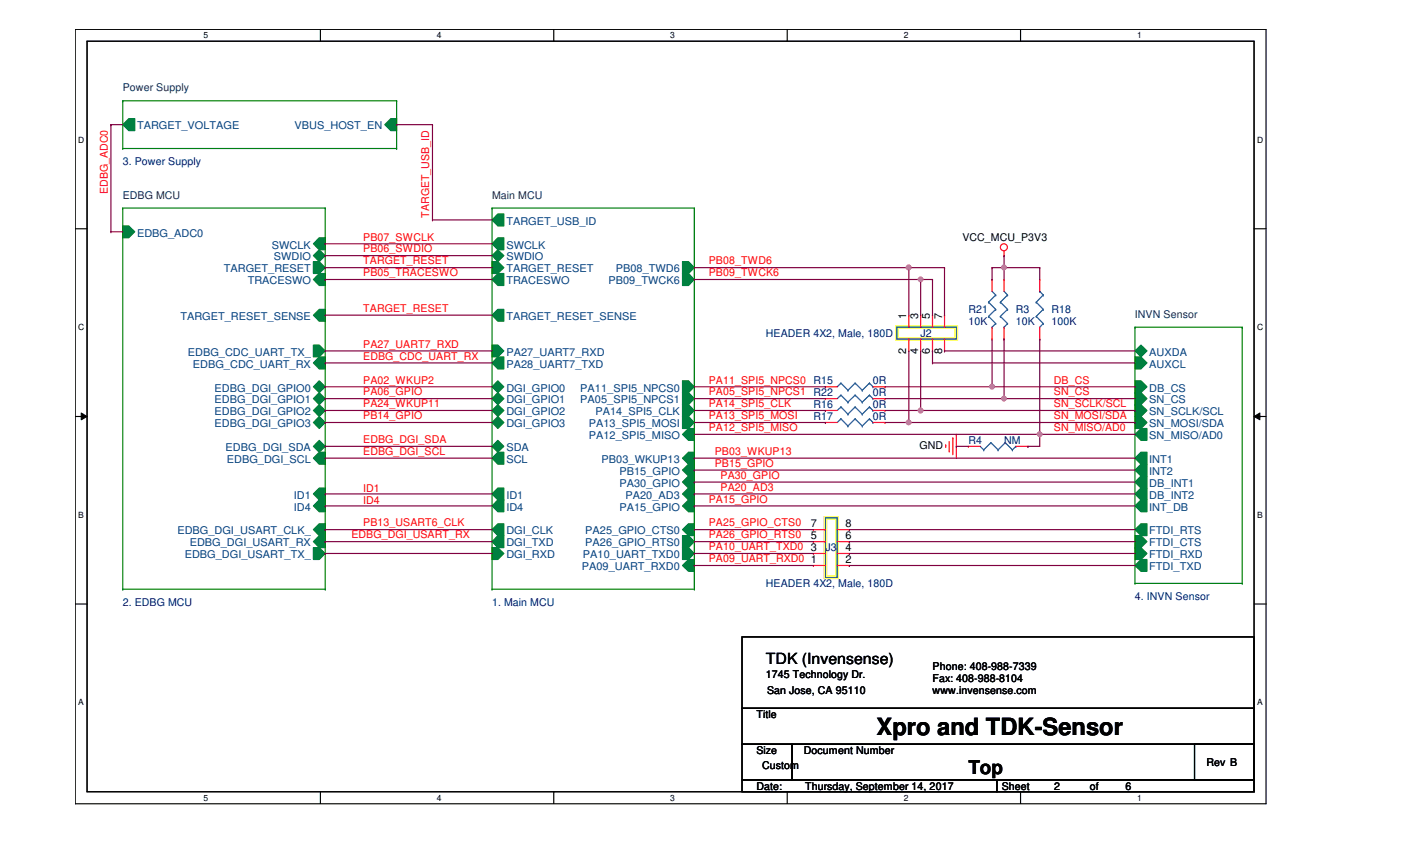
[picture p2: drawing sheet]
<svg xmlns="http://www.w3.org/2000/svg" width="356mm" height="216mm" viewBox="0 0 356 216" stroke-linecap="round" stroke-linejoin="round" font-family="sans-serif">
<path d="M19.1 7.5h302.3v196.4h-302.3zM22.1 10.5h296.2v190.4h-296.2z" fill="none" stroke="#000" stroke-width=".3"/>
<g fill="#fff">
<path d="M51.7 7.8h1.2v2.4h-1.2z"/>
<path d="M51.7 201.2h1.2v2.4h-1.2z"/>
</g>
<path d="M81.3 7.5v3M81.3 200.9v3" fill="none" stroke="#000" stroke-width=".3"/>
<g fill="#fff">
<path d="M110.9 7.8h1.2v2.4h-1.2z"/>
<path d="M110.9 201.2h1.2v2.4h-1.2z"/>
</g>
<path d="M140.5 7.5v3M140.5 200.9v3" fill="none" stroke="#000" stroke-width=".3"/>
<g fill="#fff">
<path d="M170.1 7.8h1.2v2.4h-1.2z"/>
<path d="M170.1 201.2h1.2v2.4h-1.2z"/>
</g>
<path d="M199.8 7.5v3M199.8 200.9v3" fill="none" stroke="#000" stroke-width=".3"/>
<g fill="#fff">
<path d="M229.4 7.8h1.2v2.4h-1.2z"/>
<path d="M229.4 201.2h1.2v2.4h-1.2z"/>
</g>
<path d="M259 7.5v3M259 200.9v3" fill="none" stroke="#000" stroke-width=".3"/>
<g fill="#fff">
<path d="M288.6 7.8h1.2v2.4h-1.2z"/>
<path d="M288.6 201.2h1.2v2.4h-1.2z"/>
<path d="M19.9 34.2h1.5v2.5h-1.5z"/>
<path d="M319.1 34.2h1.5v2.5h-1.5z"/>
<path d="M19.9 81.8h1.5v2.4h-1.5z"/>
<path d="M319.1 81.8h1.5v2.4h-1.5z"/>
</g>
<path d="M19.1 58h3M318.3 58h3" fill="none" stroke="#000" stroke-width=".3"/>
<g fill="#fff">
<path d="M19.9 129.5h1.4v2.4h-1.4z"/>
<path d="M319.1 129.5h1.4v2.4h-1.4z"/>
</g>
<path d="M19.1 105.7h3M318.3 105.7h3" fill="none" stroke="#000" stroke-width=".3"/>
<path d="M20.6 104.8l1.5 .9-1.5 .8zM318.3 105.7l1.5-.9v1.7z" fill="#000"/>
<path d="M20.6 104.8l1.5 .9-1.5 .8zM318.3 105.7l1.5-.9v1.7z" fill="none" stroke="#000" stroke-width=".25"/>
<g fill="#fff">
<path d="M19.9 177h1.4v2.5h-1.4z"/>
<path d="M319.1 177h1.4v2.5h-1.4z"/>
</g>
<path d="M22.1 10.5h296.2v190.4h-296.2zM19.1 153.2h3M318.3 153.2h3M188.3 161.6h130v18.1h-130zM188.3 179.7h130v9.1h-130zM188.3 188.8h12.7v9.1h-12.7zM188.3 197.9h64.7v3h-64.7zM201 188.8h117.3v9.1h-117.3zM253 197.9h65.3v3h-65.3zM303.2 188.8h15.1v9.1h-15.1z" fill="none" stroke="#000" stroke-width=".3"/>
<path d="M227.6 83h15.1v3h-15.1zM209.5 131.4h3v15.1h-3z" fill="none" stroke="#ff0" stroke-width=".89"/>
<g fill="none" stroke="#f00" stroke-width=".3">
<path d="M230.7 80h.1M230.7 80v3M233.7 80h.1M233.7 80v3M236.7 80h.1M236.7 80v3M239.7 80h.1M239.7 80v3M254.8 64.9h.1M254.8 63.7v1.2M230.7 89h.1M230.7 86v3"/>
<path d="M233.7 89h.1M233.7 86v3M236.7 89h.1M236.7 86v3M239.7 89h.1M239.7 86v3M209.5 107.2h.1M209.5 107.2h3M221.6 107.2h3M224.6 107.2h.1M240 112.9h.1M240 112.9v.6"/>
<path d="M240.9 114.4h.1M240.9 112v2.4M241.9 111.1h.1M241.9 111.1v4.3M242.7 110.2h.1M242.7 110.2v6M245.8 113.2h.1M245.8 113.2h3M257.9 113.2h3M260.9 113.2h.1"/>
<circle cx="254.8" cy="62.7" r=".89"/>
</g>
<g fill="none" stroke="#00f" stroke-width=".3">
<path d="M227.6 83h15.1v3h-15.1zM213.4 106.3h.1M213.4 106.3l-.9 .9M213.4 106.3l1.8 1.8M215.2 108.1h.1M217 106.3h.1M217 106.3l-1.8 1.8M217 106.3l1.9 1.8M218.9 108.1h.1M220.7 106.3h.1M220.7 106.3l-1.8 1.8M220.7 106.3l.9 .9"/>
<path d="M221.6 107.2h.1M248.8 113.2l.9 .9M249.7 114.1h.1M251.5 112.3h.1M251.5 112.3l-1.8 1.8M251.5 112.3l1.8 1.8M253.3 114.1h.1M255.1 112.3h.1M255.1 112.3l-1.8 1.8M255.1 112.3l1.9 1.8M257 114.1h.1M257.9 113.2h.1"/>
<path d="M257.9 113.2l-.9 .9"/>
</g>
<path d="M79.5 80l1.5-1.5h1.6v3h-1.6z" fill-rule="evenodd" fill="#008040"/>
<path d="M79.5 80l1.5-1.5h1.6v3h-1.6z" fill="none" stroke="#008040" stroke-width=".3"/>
<path d="M79.5 64.9l1.5-1.5 1.6 1.5-1.6 1.5z" fill-rule="evenodd" fill="#008040"/>
<path d="M79.5 64.9l1.5-1.5 1.6 1.5-1.6 1.5z" fill="none" stroke="#008040" stroke-width=".3"/>
<path d="M81 60.3h1.6v3.1h-1.6l-1.5-1.6z" fill-rule="evenodd" fill="#008040"/>
<path d="M81 60.3h1.6v3.1h-1.6l-1.5-1.6z" fill="none" stroke="#008040" stroke-width=".3"/>
<path d="M79.5 66.4h1.5l1.6 1.5-1.6 1.5h-1.5z" fill-rule="evenodd" fill="#008040"/>
<path d="M79.5 66.4h1.5l1.6 1.5-1.6 1.5h-1.5z" fill="none" stroke="#008040" stroke-width=".3"/>
<path d="M81 69.4h1.6v3h-1.6l-1.5-1.5z" fill-rule="evenodd" fill="#008040"/>
<path d="M81 69.4h1.6v3h-1.6l-1.5-1.5z" fill="none" stroke="#008040" stroke-width=".3"/>
<path d="M81 96.6l1.6 1.5-1.6 1.5-1.5-1.5z" fill-rule="evenodd" fill="#008040"/>
<path d="M81 96.6l1.6 1.5-1.6 1.5-1.5-1.5z" fill="none" stroke="#008040" stroke-width=".3"/>
<path d="M81 99.6l1.6 1.5-1.6 1.6-1.5-1.6z" fill-rule="evenodd" fill="#008040"/>
<path d="M81 99.6l1.6 1.5-1.6 1.6-1.5-1.6z" fill="none" stroke="#008040" stroke-width=".3"/>
<path d="M79.5 104.1l1.5-1.4 1.6 1.4-1.6 1.6z" fill-rule="evenodd" fill="#008040"/>
<path d="M79.5 104.1l1.5-1.4 1.6 1.4-1.6 1.6z" fill="none" stroke="#008040" stroke-width=".3"/>
<path d="M81 135.9h1.6v3h-1.6l-1.5-1.5z" fill-rule="evenodd" fill="#008040"/>
<path d="M81 135.9h1.6v3h-1.6l-1.5-1.5z" fill="none" stroke="#008040" stroke-width=".3"/>
<path d="M79.5 138.9h1.5l1.6 1.5-1.6 1.5h-1.5z" fill-rule="evenodd" fill="#008040"/>
<path d="M79.5 138.9h1.5l1.6 1.5-1.6 1.5h-1.5z" fill="none" stroke="#008040" stroke-width=".3"/>
<path d="M79.5 134.4l1.5-1.5h1.6v3h-1.6z" fill-rule="evenodd" fill="#008040"/>
<path d="M79.5 134.4l1.5-1.5h1.6v3h-1.6z" fill="none" stroke="#008040" stroke-width=".3"/>
<path d="M79.5 87.5h1.5l1.6 1.5-1.6 1.6h-1.5z" fill-rule="evenodd" fill="#008040"/>
<path d="M79.5 87.5h1.5l1.6 1.5-1.6 1.6h-1.5z" fill="none" stroke="#008040" stroke-width=".3"/>
<path d="M81 90.6h1.6v3h-1.6l-1.5-1.5z" fill-rule="evenodd" fill="#008040"/>
<path d="M81 90.6h1.6v3h-1.6l-1.5-1.5z" fill="none" stroke="#008040" stroke-width=".3"/>
<path d="M79.5 125.3l1.5-1.5h1.6v3h-1.6z" fill-rule="evenodd" fill="#008040"/>
<path d="M79.5 125.3l1.5-1.5h1.6v3h-1.6z" fill="none" stroke="#008040" stroke-width=".3"/>
<path d="M81 126.8h1.6v3h-1.6l-1.5-1.4z" fill-rule="evenodd" fill="#008040"/>
<path d="M81 126.8h1.6v3h-1.6l-1.5-1.4z" fill="none" stroke="#008040" stroke-width=".3"/>
<path d="M31.2 57.3h1.5l1.5 1.5-1.5 1.5h-1.5z" fill-rule="evenodd" fill="#008040"/>
<path d="M31.2 57.3h1.5l1.5 1.5-1.5 1.5h-1.5z" fill="none" stroke="#008040" stroke-width=".3"/>
<path d="M81 111.7l1.6 1.5-1.6 1.5-1.5-1.5z" fill-rule="evenodd" fill="#008040"/>
<path d="M81 111.7l1.6 1.5-1.6 1.5-1.5-1.5z" fill="none" stroke="#008040" stroke-width=".3"/>
<path d="M81 114.7h1.6v3.1h-1.6l-1.5-1.6z" fill-rule="evenodd" fill="#008040"/>
<path d="M81 114.7h1.6v3.1h-1.6l-1.5-1.6z" fill="none" stroke="#008040" stroke-width=".3"/>
<path d="M81 105.7l1.6 1.5-1.6 1.5-1.5-1.5z" fill-rule="evenodd" fill="#008040"/>
<path d="M81 105.7l1.6 1.5-1.6 1.5-1.5-1.5z" fill="none" stroke="#008040" stroke-width=".3"/>
<path d="M31.2 52.8h.1M31.2 52.8h51.4M31.2 52.8v96.7M82.6 52.8h.1M82.6 52.8v96.7M31.2 149.5h.1M31.2 149.5h51.4M82.6 149.5h.1" fill="none" stroke="#008000" stroke-width=".3"/>
<g fill="none" stroke="#00f" stroke-width=".3">
<path d="M250.9 76.7h.1M250.9 76.7l1.8 1.8M251.8 73.9l.9 .9M252.7 74.8h.1M252.7 78.5h.1M252.7 74.8l-1.8 1.9M252.7 78.5l-1.8 1.8M263 76.7h.1M263 76.7l1.8 1.8M263.9 73.9h.1M263.9 73.9l.9 .9M264.8 78.5h.1"/>
<path d="M264.8 74.8h.1M264.8 78.5l-1.8 1.8M264.8 74.8l-1.8 1.9M250.9 80.3h.1M250.9 80.3l1.8 1.8M251.8 83h.1M252.7 82.1h.1M252.7 82.1l-.9 .9M263 80.3h.1M263 80.3l1.8 1.8M264.8 82.1h.1M264.8 82.1l-.9 .9"/>
</g>
<path d="M251.8 70.9h.1M251.8 70.9v3M263.9 70.9h.1M263.9 70.9v3M251.8 86h.1M251.8 83v3M263.9 86h.1M263.9 83v3" fill="none" stroke="#f00" stroke-width=".3"/>
<path d="M32.7 30.1h1.5v3h-1.5l-1.5-1.5z" fill-rule="evenodd" fill="#008040"/>
<path d="M32.7 30.1h1.5v3h-1.5l-1.5-1.5z" fill="none" stroke="#008040" stroke-width=".3"/>
<path d="M97.7 31.6l1.5-1.5h1.5v3h-1.5z" fill-rule="evenodd" fill="#008040"/>
<path d="M97.7 31.6l1.5-1.5h1.5v3h-1.5z" fill="none" stroke="#008040" stroke-width=".3"/>
<path d="M31.2 37.7h.1M31.2 25.6h.1M31.2 25.6h69.5M31.2 37.7h69.5M31.2 25.6v12.1M100.7 25.6h.1M100.7 37.7h.1M100.7 25.6v12.1" fill="none" stroke="#008000" stroke-width=".3"/>
<g fill="none" stroke="#00f" stroke-width=".3">
<path d="M253.9 76.7h.1M253.9 76.7l1.8 1.8M254.8 73.9l.9 .9M255.7 74.8h.1M255.7 78.5h.1M255.7 74.8l-1.8 1.9M255.7 78.5l-1.8 1.8M253.9 80.3h.1M253.9 80.3l1.8 1.8M254.8 83h.1M255.7 82.1h.1M255.7 82.1l-.9 .9"/>
<path d="M213.4 103.3h.1M213.4 100.2h.1M213.4 103.3l-.9 .8M213.4 103.3l1.8 1.8M213.4 100.2l-.9 .9M213.4 100.2l1.8 1.8M215.2 105.1h.1M215.2 102h.1M217 103.3h.1M217 100.2h.1M217 103.3l-1.8 1.8M217 103.3l1.9 1.8"/>
<path d="M217 100.2l-1.8 1.8M217 100.2l1.9 1.8M218.9 105.1h.1M218.9 102h.1M220.7 103.3h.1M220.7 100.2h.1M220.7 103.3l-1.8 1.8M220.7 103.3l.9 .8M220.7 100.2l-1.8 1.8M220.7 100.2l.9 .9M221.6 104.1h.1M221.6 101.1h.1"/>
<path d="M209.5 131.4h3v15.1h-3z"/>
</g>
<g fill="none" stroke="#f00" stroke-width=".3">
<path d="M254.8 70.9h.1M254.8 70.9v3M254.8 86h.1M254.8 83v3M209.5 104.1h.1M209.5 101.1h.1M209.5 104.1h3M209.5 101.1h3M221.6 104.1h3M221.6 101.1h3M224.6 104.1h.1M224.6 101.1h.1"/>
<path d="M206.5 137.4h.1M206.5 134.4h.1M206.5 137.4h3M206.5 134.4h3M212.5 137.4h3.1M212.5 134.4h3.1M215.6 137.4h.1M215.6 134.4h.1M206.5 143.5h.1M206.5 140.4h.1M206.5 143.5h3M206.5 140.4h3"/>
<path d="M212.5 143.5h3.1M212.5 140.4h3.1M215.6 143.5h.1M215.6 140.4h.1"/>
</g>
<path d="M288.1 99.6h1.5l1.5 1.5-1.5 1.6h-1.5z" fill-rule="evenodd" fill="#008040"/>
<path d="M288.1 99.6h1.5l1.5 1.5-1.5 1.6h-1.5z" fill="none" stroke="#008040" stroke-width=".3"/>
<path d="M288.1 102.7h1.5l1.5 1.4-1.5 1.6h-1.5z" fill-rule="evenodd" fill="#008040"/>
<path d="M288.1 102.7h1.5l1.5 1.4-1.5 1.6h-1.5z" fill="none" stroke="#008040" stroke-width=".3"/>
<path d="M288.1 105.7h1.5l1.5 1.5-1.5 1.5h-1.5z" fill-rule="evenodd" fill="#008040"/>
<path d="M288.1 105.7h1.5l1.5 1.5-1.5 1.5h-1.5z" fill="none" stroke="#008040" stroke-width=".3"/>
<path d="M288.1 110.2l1.5-1.5h1.5v3h-1.5z" fill-rule="evenodd" fill="#008040"/>
<path d="M288.1 110.2l1.5-1.5h1.5v3h-1.5z" fill="none" stroke="#008040" stroke-width=".3"/>
<path d="M288.1 116.2l1.5-1.5h1.5v3.1h-1.5z" fill-rule="evenodd" fill="#008040"/>
<path d="M288.1 116.2l1.5-1.5h1.5v3.1h-1.5z" fill="none" stroke="#008040" stroke-width=".3"/>
<path d="M288.1 119.3l1.5-1.5h1.5v3h-1.5z" fill-rule="evenodd" fill="#008040"/>
<path d="M288.1 119.3l1.5-1.5h1.5v3h-1.5z" fill="none" stroke="#008040" stroke-width=".3"/>
<path d="M288.1 122.3l1.5-1.5h1.5v3h-1.5z" fill-rule="evenodd" fill="#008040"/>
<path d="M288.1 122.3l1.5-1.5h1.5v3h-1.5z" fill="none" stroke="#008040" stroke-width=".3"/>
<path d="M288.1 128.4l1.5-1.6h1.5v3h-1.5z" fill-rule="evenodd" fill="#008040"/>
<path d="M288.1 128.4l1.5-1.6h1.5v3h-1.5z" fill="none" stroke="#008040" stroke-width=".3"/>
<path d="M288.1 89l1.5-1.5 1.5 1.5-1.5 1.6z" fill-rule="evenodd" fill="#008040"/>
<path d="M288.1 89l1.5-1.5 1.5 1.5-1.5 1.6z" fill="none" stroke="#008040" stroke-width=".3"/>
<path d="M288.1 90.6h1.5l1.5 1.5-1.5 1.5h-1.5z" fill-rule="evenodd" fill="#008040"/>
<path d="M288.1 90.6h1.5l1.5 1.5-1.5 1.5h-1.5z" fill="none" stroke="#008040" stroke-width=".3"/>
<path d="M288.1 138.9h1.5l1.5 1.5-1.5 1.5h-1.5z" fill-rule="evenodd" fill="#008040"/>
<path d="M288.1 138.9h1.5l1.5 1.5-1.5 1.5h-1.5z" fill="none" stroke="#008040" stroke-width=".3"/>
<path d="M288.1 143.5l1.5-1.6h1.5v3h-1.5z" fill-rule="evenodd" fill="#008040"/>
<path d="M288.1 143.5l1.5-1.6h1.5v3h-1.5z" fill="none" stroke="#008040" stroke-width=".3"/>
<path d="M288.1 135.9h1.5l1.5 1.5-1.5 1.5h-1.5z" fill-rule="evenodd" fill="#008040"/>
<path d="M288.1 135.9h1.5l1.5 1.5-1.5 1.5h-1.5z" fill="none" stroke="#008040" stroke-width=".3"/>
<path d="M288.1 134.4l1.5-1.5h1.5v3h-1.5z" fill-rule="evenodd" fill="#008040"/>
<path d="M288.1 134.4l1.5-1.5h1.5v3h-1.5z" fill="none" stroke="#008040" stroke-width=".3"/>
<path d="M288.1 96.6h1.5l1.5 1.5-1.5 1.5h-1.5z" fill-rule="evenodd" fill="#008040"/>
<path d="M288.1 96.6h1.5l1.5 1.5-1.5 1.5h-1.5z" fill="none" stroke="#008040" stroke-width=".3"/>
<path d="M288.1 125.3l1.5-1.5h1.5v3h-1.5z" fill-rule="evenodd" fill="#008040"/>
<path d="M288.1 125.3l1.5-1.5h1.5v3h-1.5z" fill="none" stroke="#008040" stroke-width=".3"/>
<path d="M288.1 83h.1M288.1 83h27.2M288.1 83v65M315.3 83h.1M315.3 83v65M288.1 148h.1M288.1 148h27.2M315.3 148h.1" fill="none" stroke="#008000" stroke-width=".3"/>
<path d="M213.4 97.2h.1M213.4 97.2l-.9 .9M213.4 97.2l1.8 1.8M215.2 99h.1M217 97.2h.1M217 97.2l-1.8 1.8M217 97.2l1.9 1.8M218.9 99h.1M220.7 97.2h.1M220.7 97.2l-1.8 1.8M220.7 97.2l.9 .9M221.6 98.1h.1" fill="none" stroke="#00f" stroke-width=".3"/>
<path d="M209.5 98.1h.1M209.5 98.1h3M221.6 98.1h3M224.6 98.1h.1" fill="none" stroke="#f00" stroke-width=".3"/>
<path d="M126.4 69.4h1.5v3h-1.5l-1.5-1.5z" fill-rule="evenodd" fill="#008040"/>
<path d="M126.4 69.4h1.5v3h-1.5l-1.5-1.5z" fill="none" stroke="#008040" stroke-width=".3"/>
<path d="M124.9 64.9l1.5-1.5 1.5 1.5-1.5 1.5z" fill-rule="evenodd" fill="#008040"/>
<path d="M124.9 64.9l1.5-1.5 1.5 1.5-1.5 1.5z" fill="none" stroke="#008040" stroke-width=".3"/>
<path d="M126.4 60.3h1.5v3.1h-1.5l-1.5-1.6z" fill-rule="evenodd" fill="#008040"/>
<path d="M126.4 60.3h1.5v3.1h-1.5l-1.5-1.6z" fill="none" stroke="#008040" stroke-width=".3"/>
<path d="M124.9 66.4h1.5l1.5 1.5-1.5 1.5h-1.5z" fill-rule="evenodd" fill="#008040"/>
<path d="M124.9 66.4h1.5l1.5 1.5-1.5 1.5h-1.5z" fill="none" stroke="#008040" stroke-width=".3"/>
<path d="M126.4 96.6l1.5 1.5-1.5 1.5-1.5-1.5z" fill-rule="evenodd" fill="#008040"/>
<path d="M126.4 96.6l1.5 1.5-1.5 1.5-1.5-1.5z" fill="none" stroke="#008040" stroke-width=".3"/>
<path d="M124.9 80l1.5-1.5h1.5v3h-1.5z" fill-rule="evenodd" fill="#008040"/>
<path d="M124.9 80l1.5-1.5h1.5v3h-1.5z" fill="none" stroke="#008040" stroke-width=".3"/>
<path d="M126.4 99.6l1.5 1.5-1.5 1.6-1.5-1.6z" fill-rule="evenodd" fill="#008040"/>
<path d="M126.4 99.6l1.5 1.5-1.5 1.6-1.5-1.6z" fill="none" stroke="#008040" stroke-width=".3"/>
<path d="M124.9 104.1l1.5-1.4 1.5 1.4-1.5 1.6z" fill-rule="evenodd" fill="#008040"/>
<path d="M124.9 104.1l1.5-1.4 1.5 1.4-1.5 1.6z" fill="none" stroke="#008040" stroke-width=".3"/>
<path d="M124.9 134.4l1.5-1.5h1.5v3h-1.5z" fill-rule="evenodd" fill="#008040"/>
<path d="M124.9 134.4l1.5-1.5h1.5v3h-1.5z" fill="none" stroke="#008040" stroke-width=".3"/>
<path d="M126.4 111.7l1.5 1.5-1.5 1.5-1.5-1.5z" fill-rule="evenodd" fill="#008040"/>
<path d="M126.4 111.7l1.5 1.5-1.5 1.5-1.5-1.5z" fill="none" stroke="#008040" stroke-width=".3"/>
<path d="M126.4 114.7h1.5v3.1h-1.5l-1.5-1.6z" fill-rule="evenodd" fill="#008040"/>
<path d="M126.4 114.7h1.5v3.1h-1.5l-1.5-1.6z" fill="none" stroke="#008040" stroke-width=".3"/>
<path d="M126.4 90.6h1.5v3h-1.5l-1.5-1.5z" fill-rule="evenodd" fill="#008040"/>
<path d="M126.4 90.6h1.5v3h-1.5l-1.5-1.5z" fill="none" stroke="#008040" stroke-width=".3"/>
<path d="M124.9 87.5h1.5l1.5 1.5-1.5 1.6h-1.5z" fill-rule="evenodd" fill="#008040"/>
<path d="M124.9 87.5h1.5l1.5 1.5-1.5 1.6h-1.5z" fill="none" stroke="#008040" stroke-width=".3"/>
<path d="M126.4 54.3h1.5v3h-1.5l-1.5-1.5z" fill-rule="evenodd" fill="#008040"/>
<path d="M126.4 54.3h1.5v3h-1.5l-1.5-1.5z" fill="none" stroke="#008040" stroke-width=".3"/>
<path d="M124.9 125.3l1.5-1.5h1.5v3h-1.5z" fill-rule="evenodd" fill="#008040"/>
<path d="M124.9 125.3l1.5-1.5h1.5v3h-1.5z" fill="none" stroke="#008040" stroke-width=".3"/>
<path d="M126.4 126.8h1.5v3h-1.5l-1.5-1.4z" fill-rule="evenodd" fill="#008040"/>
<path d="M126.4 126.8h1.5v3h-1.5l-1.5-1.4z" fill="none" stroke="#008040" stroke-width=".3"/>
<path d="M173.2 110.2l1.6-1.5h1.4v3h-1.4z" fill-rule="evenodd" fill="#008040"/>
<path d="M173.2 110.2l1.6-1.5h1.4v3h-1.4z" fill="none" stroke="#008040" stroke-width=".3"/>
<path d="M173.2 99.6h1.6l1.4 1.5-1.4 1.6h-1.6z" fill-rule="evenodd" fill="#008040"/>
<path d="M173.2 99.6h1.6l1.4 1.5-1.4 1.6h-1.6z" fill="none" stroke="#008040" stroke-width=".3"/>
<path d="M173.2 66.4h1.6l1.4 1.5-1.4 1.5h-1.6z" fill-rule="evenodd" fill="#008040"/>
<path d="M173.2 66.4h1.6l1.4 1.5-1.4 1.5h-1.6z" fill="none" stroke="#008040" stroke-width=".3"/>
<path d="M173.2 102.7h1.6l1.4 1.4-1.4 1.6h-1.6z" fill-rule="evenodd" fill="#008040"/>
<path d="M173.2 102.7h1.6l1.4 1.4-1.4 1.6h-1.6z" fill="none" stroke="#008040" stroke-width=".3"/>
<path d="M173.2 105.7h1.6l1.4 1.5-1.4 1.5h-1.6z" fill-rule="evenodd" fill="#008040"/>
<path d="M173.2 105.7h1.6l1.4 1.5-1.4 1.5h-1.6z" fill="none" stroke="#008040" stroke-width=".3"/>
<path d="M173.2 69.4h1.6l1.4 1.5-1.4 1.5h-1.6z" fill-rule="evenodd" fill="#008040"/>
<path d="M173.2 69.4h1.6l1.4 1.5-1.4 1.5h-1.6z" fill="none" stroke="#008040" stroke-width=".3"/>
<path d="M173.2 116.2l1.6-1.5h1.4v3.1h-1.4z" fill-rule="evenodd" fill="#008040"/>
<path d="M173.2 116.2l1.6-1.5h1.4v3.1h-1.4z" fill="none" stroke="#008040" stroke-width=".3"/>
<path d="M173.2 119.3l1.6-1.5h1.4v3h-1.4z" fill-rule="evenodd" fill="#008040"/>
<path d="M173.2 119.3l1.6-1.5h1.4v3h-1.4z" fill="none" stroke="#008040" stroke-width=".3"/>
<path d="M173.2 122.3l1.6-1.5h1.4v3h-1.4z" fill-rule="evenodd" fill="#008040"/>
<path d="M173.2 122.3l1.6-1.5h1.4v3h-1.4z" fill="none" stroke="#008040" stroke-width=".3"/>
<path d="M173.2 135.9h1.6l1.4 1.5-1.4 1.5h-1.6z" fill-rule="evenodd" fill="#008040"/>
<path d="M173.2 135.9h1.6l1.4 1.5-1.4 1.5h-1.6z" fill="none" stroke="#008040" stroke-width=".3"/>
<path d="M126.4 135.9h1.5v3h-1.5l-1.5-1.5z" fill-rule="evenodd" fill="#008040"/>
<path d="M126.4 135.9h1.5v3h-1.5l-1.5-1.5z" fill="none" stroke="#008040" stroke-width=".3"/>
<path d="M173.2 134.4l1.6-1.5h1.4v3h-1.4z" fill-rule="evenodd" fill="#008040"/>
<path d="M173.2 134.4l1.6-1.5h1.4v3h-1.4z" fill="none" stroke="#008040" stroke-width=".3"/>
<path d="M173.2 128.4l1.6-1.6h1.4v3h-1.4z" fill-rule="evenodd" fill="#008040"/>
<path d="M173.2 128.4l1.6-1.6h1.4v3h-1.4z" fill="none" stroke="#008040" stroke-width=".3"/>
<path d="M173.2 143.5l1.6-1.6h1.4v3h-1.4z" fill-rule="evenodd" fill="#008040"/>
<path d="M173.2 143.5l1.6-1.6h1.4v3h-1.4z" fill="none" stroke="#008040" stroke-width=".3"/>
<path d="M173.2 138.9h1.6l1.4 1.5-1.4 1.5h-1.6z" fill-rule="evenodd" fill="#008040"/>
<path d="M173.2 138.9h1.6l1.4 1.5-1.4 1.5h-1.6z" fill="none" stroke="#008040" stroke-width=".3"/>
<path d="M124.9 138.9h1.5l1.5 1.5-1.5 1.5h-1.5z" fill-rule="evenodd" fill="#008040"/>
<path d="M124.9 138.9h1.5l1.5 1.5-1.5 1.5h-1.5z" fill="none" stroke="#008040" stroke-width=".3"/>
<path d="M126.4 105.7l1.5 1.5-1.5 1.5-1.5-1.5z" fill-rule="evenodd" fill="#008040"/>
<path d="M126.4 105.7l1.5 1.5-1.5 1.5-1.5-1.5z" fill="none" stroke="#008040" stroke-width=".3"/>
<path d="M173.2 96.6h1.6l1.4 1.5-1.4 1.5h-1.6z" fill-rule="evenodd" fill="#008040"/>
<path d="M173.2 96.6h1.6l1.4 1.5-1.4 1.5h-1.6z" fill="none" stroke="#008040" stroke-width=".3"/>
<path d="M173.2 125.3l1.6-1.5h1.4v3h-1.4z" fill-rule="evenodd" fill="#008040"/>
<path d="M173.2 125.3l1.6-1.5h1.4v3h-1.4z" fill="none" stroke="#008040" stroke-width=".3"/>
<path d="M124.9 52.8h.1M124.9 52.8h51.3M124.9 52.8v96.7M176.2 52.8h.1M176.2 52.8v96.7M124.9 149.5h.1M124.9 149.5h51.3M176.2 149.5h.1" fill="none" stroke="#008000" stroke-width=".3"/>
<g fill="none" stroke="#800040" stroke-width=".3">
<path d="M28.2 31.6h.1M28.2 31.6h3M28.2 31.6v27.2M100.7 31.6h.1M100.7 31.6h9.1M109.8 31.6h.1M109.8 31.6v24.2M28.2 58.8h.1M28.2 58.8h3M109.8 55.8h.1M109.8 55.8h15.1M82.6 70.9h.1"/>
<path d="M82.6 64.9h.1M82.6 61.8h.1M82.6 67.9h.1M82.6 80h.1M82.6 70.9h42.3M82.6 64.9h42.3M82.6 61.8h42.3M82.6 67.9h42.3M82.6 80h42.3M176.2 67.9h.1M176.2 67.9h54.5M254.8 64.9h.1"/>
<path d="M254.8 64.9v3M82.6 98.1h.1M82.6 92.1h.1M82.6 89h.1M82.6 98.1h42.3M82.6 92.1h42.3M82.6 89h42.3M82.6 101.1h.1M82.6 104.1h.1M82.6 113.2h.1M82.6 116.2h.1M82.6 101.1h42.3"/>
<path d="M82.6 104.1h42.3M82.6 113.2h42.3M82.6 116.2h42.3M176.2 104.1h33.3M176.2 110.2h87.7M176.2 107.2h33.3M209.5 104.1h.1M209.5 107.2h.1M263.9 110.2h.1M82.6 125.3h.1M82.6 128.4h.1M82.6 125.3h42.3"/>
<path d="M82.6 128.4h42.3"/>
</g>
<circle cx="230.6" cy="67.9" r=".59" fill="#f0f"/>
<circle cx="230.6" cy="67.9" r=".59" fill="none" stroke="#f0f" stroke-width=".3"/>
<path d="M176.2 70.9h.1M176.2 70.9h57.5" fill="none" stroke="#800040" stroke-width=".3"/>
<circle cx="233.7" cy="70.9" r=".57" fill="#f0f"/>
<circle cx="233.7" cy="70.9" r=".57" fill="none" stroke="#f0f" stroke-width=".3"/>
<g fill="none" stroke="#800040" stroke-width=".3">
<path d="M230.7 67.9h.1M230.7 67.9v12.1M230.7 67.9h9M233.7 70.9h.1M233.7 70.9v9.1M233.7 70.9h3M236.7 70.9h.1M236.7 70.9v9.1M239.7 67.9h.1M239.7 67.9v12.1M233.7 89v15.1M236.7 92.1h.1"/>
<path d="M236.7 89h.1M236.7 92.1h51.4M236.7 89v3.1M239.7 89h.1M239.7 89h48.4M82.6 107.2h.1M82.6 107.2h42.3M176.2 116.2h.1M176.2 119.3h.1M176.2 116.2h111.9M176.2 119.3h111.9M224.6 107.2h6.1"/>
<path d="M224.6 104.1h63.5M230.7 107.2h.1M233.7 104.1h.1M242.7 113.2h.1M242.7 113.2h3.1M263.9 110.2h.1M263.9 110.2v3M263.9 110.2h24.2M288.1 104.1h.1M82.6 137.4h.1M82.6 134.4h.1M82.6 137.4h42.3"/>
<path d="M82.6 134.4h42.3M176.2 122.3h.1M176.2 128.4h.1M176.2 137.4h.1M176.2 134.4h.1M176.2 122.3h111.9M176.2 128.4h111.9M176.2 137.4h30.3M176.2 134.4h30.3M215.6 137.4h.1M215.6 134.4h.1M215.6 137.4h72.5"/>
<path d="M215.6 134.4h72.5M82.6 140.4h.1M82.6 140.4h42.3M176.2 143.5h.1M176.2 140.4h.1M176.2 140.4h30.3M176.2 143.5h30.3M215.6 143.5h.1M215.6 140.4h.1M215.6 140.4h72.5M215.6 143.5h72.5"/>
</g>
<circle cx="233.6" cy="104.1" r=".59" fill="#f0f"/>
<circle cx="233.6" cy="104.1" r=".59" fill="none" stroke="#f0f" stroke-width=".3"/>
<path d="M230.7 89v18.2M230.7 107.2h.1M230.7 107.2h57.4M288.1 107.2h.1" fill="none" stroke="#800040" stroke-width=".3"/>
<circle cx="230.6" cy="107.2" r=".58" fill="#f0f"/>
<circle cx="230.6" cy="107.2" r=".58" fill="none" stroke="#f0f" stroke-width=".3"/>
<path d="M176.2 98.1h33.3M209.5 98.1h.1M224.6 98.1h27.2M251.8 98.1h.1M254.8 86h.1M254.8 86v15.1M254.8 101.1h.1M254.8 101.1h33.3" fill="none" stroke="#800040" stroke-width=".3"/>
<circle cx="251.8" cy="98.1" r=".59" fill="#f0f"/>
<circle cx="251.8" cy="98.1" r=".59" fill="none" stroke="#f0f" stroke-width=".3"/>
<path d="M263.9 86h.1M263.9 86v24.2M260.9 113.2h.1M260.9 113.2h3" fill="none" stroke="#800040" stroke-width=".3"/>
<circle cx="263.9" cy="110.2" r=".57" fill="#f0f"/>
<circle cx="263.9" cy="110.2" r=".57" fill="none" stroke="#f0f" stroke-width=".3"/>
<g fill="none" stroke="#800040" stroke-width=".3">
<path d="M251.8 67.9h.1M251.8 70.9h.1M251.8 67.9h12.1M251.8 67.9v3M254.8 67.9h.1M254.8 67.9v3M263.9 67.9h.1M263.9 67.9v3M251.8 98.1h.1M251.8 86v12.1M251.8 98.1h36.3M288.1 98.1h.1"/>
<path d="M176.2 125.3h.1M176.2 125.3h111.9"/>
</g>
<circle cx="254.8" cy="67.9" r=".59" fill="#f0f"/>
<circle cx="254.8" cy="67.9" r=".59" fill="none" stroke="#f0f" stroke-width=".3"/>
<path d="M176.2 101.1h.1M176.2 101.1h33.3M224.6 101.1h30.2M254.8 101.1h.1" fill="none" stroke="#800040" stroke-width=".3"/>
<circle cx="254.8" cy="101.1" r=".57" fill="#f0f"/>
<circle cx="254.8" cy="101.1" r=".57" fill="none" stroke="#f0f" stroke-width=".3"/>
<circle cx="230.6" cy="67.9" r=".59" fill="#f0f"/>
<circle cx="230.6" cy="67.9" r=".59" fill="none" stroke="#f0f" stroke-width=".3"/>
<circle cx="233.7" cy="70.9" r=".57" fill="#f0f"/>
<circle cx="233.7" cy="70.9" r=".57" fill="none" stroke="#f0f" stroke-width=".3"/>
<circle cx="233.6" cy="104.1" r=".59" fill="#f0f"/>
<circle cx="233.6" cy="104.1" r=".59" fill="none" stroke="#f0f" stroke-width=".3"/>
<circle cx="230.6" cy="107.2" r=".58" fill="#f0f"/>
<circle cx="230.6" cy="107.2" r=".58" fill="none" stroke="#f0f" stroke-width=".3"/>
<circle cx="251.8" cy="98.1" r=".59" fill="#f0f"/>
<circle cx="251.8" cy="98.1" r=".59" fill="none" stroke="#f0f" stroke-width=".3"/>
<circle cx="263.9" cy="110.2" r=".57" fill="#f0f"/>
<circle cx="263.9" cy="110.2" r=".57" fill="none" stroke="#f0f" stroke-width=".3"/>
<circle cx="254.8" cy="67.9" r=".59" fill="#f0f"/>
<circle cx="254.8" cy="67.9" r=".59" fill="none" stroke="#f0f" stroke-width=".3"/>
<circle cx="254.8" cy="101.1" r=".57" fill="#f0f"/>
<circle cx="254.8" cy="101.1" r=".57" fill="none" stroke="#f0f" stroke-width=".3"/>
<text font-size="6" x="222.5" y="186.5">Xpro and TDK-Sensor</text>
<text font-size="4.8" x="245.8" y="196.3">Top</text>
<text font-size="3.9" x="194.4" y="168.4">TDK (Invensense)</text>
<g font-size="2.7" fill="#004040">
<text x="31.2" y="23.2">Power Supply</text>
<text x="31.2" y="50.4">EDBG MCU</text>
<text x="124.9" y="50.4">Main MCU</text>
<text x="288.1" y="80.6">INVN Sensor</text>
</g>
<g font-size="2.7" fill="#004080">
<text x="34.8" y="32.9">TARGET_VOLTAGE</text>
<text x="74.8" y="32.9">VBUS_HOST_EN</text>
<text x="128.5" y="57">TARGET_USB_ID</text>
<text x="34.8" y="60">EDBG_ADC0</text>
<text x="69" y="63.1">SWCLK</text>
<text x="128.5" y="63.1">SWCLK</text>
<text x="56.8" y="69.1">TARGET_RESET</text>
<text x="69.5" y="66.1">SWDIO</text>
<text x="128.5" y="66.1">SWDIO</text>
<text x="128.5" y="69.1">TARGET_RESET</text>
<text x="156.3" y="69.1">PB08_TWD6</text>
<text x="62.9" y="72.1">TRACESWO</text>
<text x="128.5" y="72.1">TRACESWO</text>
<text x="154.4" y="72.1">PB09_TWCK6</text>
<text x="45.8" y="81.2">TARGET_RESET_SENSE</text>
<text x="128.5" y="81.2">TARGET_RESET_SENSE</text>
<text x="47.7" y="90.3">EDBG_CDC_UART_TX_</text>
<text x="49" y="93.3">EDBG_CDC_UART_RX</text>
<text x="128.5" y="93.3">PA28_UART7_TXD</text>
<text x="128.5" y="90.3">PA27_UART7_RXD</text>
<text x="291.7" y="90.3">AUXDA</text>
<text x="291.7" y="93.3">AUXCL</text>
<text x="54.5" y="99.4">EDBG_DGI_GPIO0</text>
<text x="128.5" y="99.4">DGI_GPIO0</text>
<text x="147.3" y="99.4">PA11_SPI5_NPCS0</text>
<text x="291.7" y="99.4">DB_CS</text>
<text x="54.5" y="102.4">EDBG_DGI_GPIO1</text>
<text x="54.5" y="105.4">EDBG_DGI_GPIO2</text>
<text x="128.5" y="102.4">DGI_GPIO1</text>
<text x="128.5" y="105.4">DGI_GPIO2</text>
<text x="147.3" y="102.4">PA05_SPI5_NPCS1</text>
<text x="151.1" y="105.4">PA14_SPI5_CLK</text>
<text x="291.7" y="102.4">SN_CS</text>
<text x="291.7" y="105.4">SN_SCLK/SCL</text>
<text x="54.5" y="108.4">EDBG_DGI_GPIO3</text>
<text x="128.5" y="108.4">DGI_GPIO3</text>
<text x="149.4" y="111.4">PA12_SPI5_MISO</text>
<text x="149.4" y="108.4">PA13_SPI5_MOSI</text>
<text x="291.7" y="108.4">SN_MOSI/SDA</text>
<text x="291.7" y="111.4">SN_MISO/AD0</text>
<text x="57.3" y="114.5">EDBG_DGI_SDA</text>
<text x="57.6" y="117.5">EDBG_DGI_SCL</text>
<text x="128.5" y="114.5">SDA</text>
<text x="128.5" y="117.5">SCL</text>
<text x="152.7" y="117.5">PB03_WKUP13</text>
<text x="291.7" y="117.5">INT1</text>
<text x="157.2" y="120.5">PB15_GPIO</text>
<text x="157.2" y="123.5">PA30_GPIO</text>
<text x="291.7" y="120.5">INT2</text>
<text x="291.7" y="123.5">DB_INT1</text>
<text x="74.6" y="126.5">ID1</text>
<text x="74.6" y="129.6">ID4</text>
<text x="128.5" y="126.5">ID1</text>
<text x="128.5" y="129.6">ID4</text>
<text x="157.2" y="129.6">PA15_GPIO</text>
<text x="158.7" y="126.5">PA20_AD3</text>
<text x="291.7" y="129.6">INT_DB</text>
<text x="291.7" y="126.5">DB_INT2</text>
<text x="45" y="135.6">EDBG_DGI_USART_CLK_</text>
<text x="128.5" y="135.6">DGI_CLK</text>
<text x="148.5" y="135.6">PA25_GPIO_CTS0</text>
<text x="291.7" y="135.6">FTDI_RTS</text>
<text x="46.9" y="141.6">EDBG_DGI_USART_TX_</text>
<text x="48.2" y="138.6">EDBG_DGI_USART_RX</text>
<text x="128.5" y="138.6">DGI_TXD</text>
<text x="128.5" y="141.6">DGI_RXD</text>
<text x="148" y="141.6">PA10_UART_TXD0</text>
<text x="148.5" y="138.6">PA26_GPIO_RTS0</text>
<text x="291.7" y="141.6">FTDI_RXD</text>
<text x="291.7" y="138.6">FTDI_CTS</text>
<text x="147.7" y="144.7">PA09_UART_RXD0</text>
<text x="291.7" y="144.7">FTDI_TXD</text>
</g>
<g font-size="2.7" fill="#000080">
<text x="31.2" y="41.9">3. Power Supply</text>
<text x="245.8" y="79.4">R21</text>
<text x="245.8" y="82.4">10K</text>
<text x="257.9" y="79.4">R3</text>
<text x="257.9" y="82.4">10K</text>
<text x="266.9" y="79.4">R18</text>
<text x="266.9" y="82.4">100K</text>
<text x="194.4" y="85.5">HEADER 4X2, Male, 180D</text>
<text x="233.7" y="85.5">J2</text>
<text x="221.6" y="100.6">0R</text>
<text x="221.6" y="97.5">0R</text>
<text x="206.5" y="106.6">R17</text>
<text x="206.5" y="103.6">R16</text>
<text x="221.6" y="106.6">0R</text>
<text x="221.6" y="103.6">0R</text>
<text x="245.8" y="112.6">R4</text>
<text x="254.8" y="112.6">NM</text>
<text x="209.5" y="139.9">J3</text>
<text x="194.4" y="148.9">HEADER 4X2, Male, 180D</text>
<text x="31.2" y="153.8">2. EDBG MCU</text>
<text x="124.9" y="153.8">1. Main MCU</text>
<text x="288.1" y="152.3">4. INVN Sensor</text>
</g>
<g font-size="2.7" fill="#f00">
<text x="27.3" y="49.1" transform="rotate(-90 27.3 49.1)">EDBG_ADC0</text>
<text x="109" y="55.2" transform="rotate(-90 109 55.2)">TARGET_USB_ID</text>
<text x="92.2" y="64">PB06_SWDIO</text>
<text x="92.2" y="61">PB07_SWCLK</text>
<text x="92.2" y="70.1">PB05_TRACESWO</text>
<text x="92.2" y="67.1">TARGET_RESET</text>
<text x="179.9" y="67.1">PB08_TWD6</text>
<text x="179.9" y="70.1">PB09_TWCK6</text>
<text x="92.2" y="79.2">TARGET_RESET</text>
<text x="92.2" y="88.2">PA27_UART7_RXD</text>
<text x="92.2" y="91.3">EDBG_CDC_UART_RX</text>
<text x="92.2" y="97.3">PA02_WKUP2</text>
<text x="92.2" y="100.3">PA06_GPIO</text>
<text x="179.9" y="97.3">PA11_SPI5_NPCS0 R15</text>
<text x="179.9" y="100.3">PA05_SPI5_NPCS1 R22</text>
<text x="267.5" y="100.3">SN_CS</text>
<text x="267.5" y="97.3">DB_CS</text>
<text x="92.2" y="103.3">PA24_WKUP11</text>
<text x="92.2" y="106.4">PB14_GPIO</text>
<text x="179.9" y="103.3">PA14_SPI5_CLK</text>
<text x="179.9" y="106.4">PA13_SPI5_MOSI</text>
<text x="267.5" y="103.3">SN_SCLK/SCL</text>
<text x="267.5" y="106.4">SN_MOSI/SDA</text>
<text x="92.2" y="112.4">EDBG_DGI_SDA</text>
<text x="179.9" y="109.4">PA12_SPI5_MISO</text>
<text x="267.5" y="109.4">SN_MISO/AD0</text>
<text x="92.2" y="115.4">EDBG_DGI_SCL</text>
<text x="181.4" y="115.4">PB03_WKUP13</text>
<text x="181.4" y="118.4">PB15_GPIO</text>
<text x="92.2" y="124.7">ID1</text>
<text x="182.9" y="121.5">PA30_GPIO</text>
<text x="182.9" y="124.5">PA20_AD3</text>
<text x="92.2" y="127.8">ID4</text>
<text x="179.9" y="127.5">PA15_GPIO</text>
<text x="89.2" y="136.6">EDBG_DGI_USART_RX</text>
<text x="92.2" y="133.6">PB13_USART6_CLK</text>
<text x="179.9" y="136.6">PA26_GPIO_RTS0</text>
<text x="179.9" y="133.6">PA25_GPIO_CTS0</text>
<text x="179.9" y="142.7">PA09_UART_RXD0</text>
<text x="179.9" y="139.6">PA10_UART_TXD0</text>
</g>
<g font-size="2.7">
<text x="244.3" y="61.3">VCC_MCU_P3V3</text>
<text x="230" y="80.9" transform="rotate(-90 230 80.9)">1</text>
<text x="233" y="80.9" transform="rotate(-90 233 80.9)">3</text>
<text x="236.1" y="80.9" transform="rotate(-90 236.1 80.9)">5</text>
<text x="239.1" y="80.9" transform="rotate(-90 239.1 80.9)">7</text>
<text x="230" y="89.7" transform="rotate(-90 230 89.7)">2</text>
<text x="233" y="89.7" transform="rotate(-90 233 89.7)">4</text>
<text x="236.1" y="89.7" transform="rotate(-90 236.1 89.7)">6</text>
<text x="239.1" y="89.7" transform="rotate(-90 239.1 89.7)">8</text>
<text x="233.4" y="113.9">GND</text>
<text x="205.8" y="136.8">5</text>
<text x="205.8" y="133.7">7</text>
<text x="214.6" y="136.8">6</text>
<text x="214.6" y="133.7">8</text>
<text x="205.8" y="142.8">1</text>
<text x="205.8" y="139.8">3</text>
<text x="214.6" y="142.8">2</text>
<text x="214.6" y="139.8">4</text>
<text x="194.4" y="171.9">1745 Technology Dr.</text>
<text x="236.7" y="170.1">Phone: 408-988-7339</text>
<text x="236.7" y="173.1">Fax: 408-988-8104</text>
<text x="194.7" y="176.1">San Jose, CA 95110</text>
<text x="236.7" y="176.1">www.invensense.com</text>
<text x="192" y="182.2">Title</text>
<text x="192" y="191.3">Size</text>
<text x="204" y="191.3">Document Number</text>
<text x="193.5" y="195.2">Custom</text>
<text x="306.2" y="194.3">Rev B</text>
<text x="192" y="200.3">Date:</text>
<text x="204.3" y="200.3">Thursday, September 14, 2017</text>
<text x="254.3" y="200.3">Sheet</text>
<text x="267.5" y="200.3">2</text>
<text x="276.6" y="200.3">of</text>
<text x="285.7" y="200.3">6</text>
</g>
<g font-size="2.2">
<text x="51.7" y="9.7">5</text>
<text x="110.9" y="9.7">4</text>
<text x="170.1" y="9.7">3</text>
<text x="229.4" y="9.7">2</text>
<text x="288.6" y="9.7">1</text>
<text x="19.9" y="36.2">D</text>
<text x="319.1" y="36.2">D</text>
<text x="19.9" y="83.8">C</text>
<text x="319.1" y="83.8">C</text>
<text x="19.9" y="131.4">B</text>
<text x="319.1" y="131.4">B</text>
<text x="19.9" y="179">A</text>
<text x="319.1" y="179">A</text>
<text x="51.7" y="203.2">5</text>
<text x="110.9" y="203.2">4</text>
<text x="170.1" y="203.2">3</text>
<text x="229.4" y="203.2">2</text>
<text x="288.6" y="203.2">1</text>
</g>
</svg>
